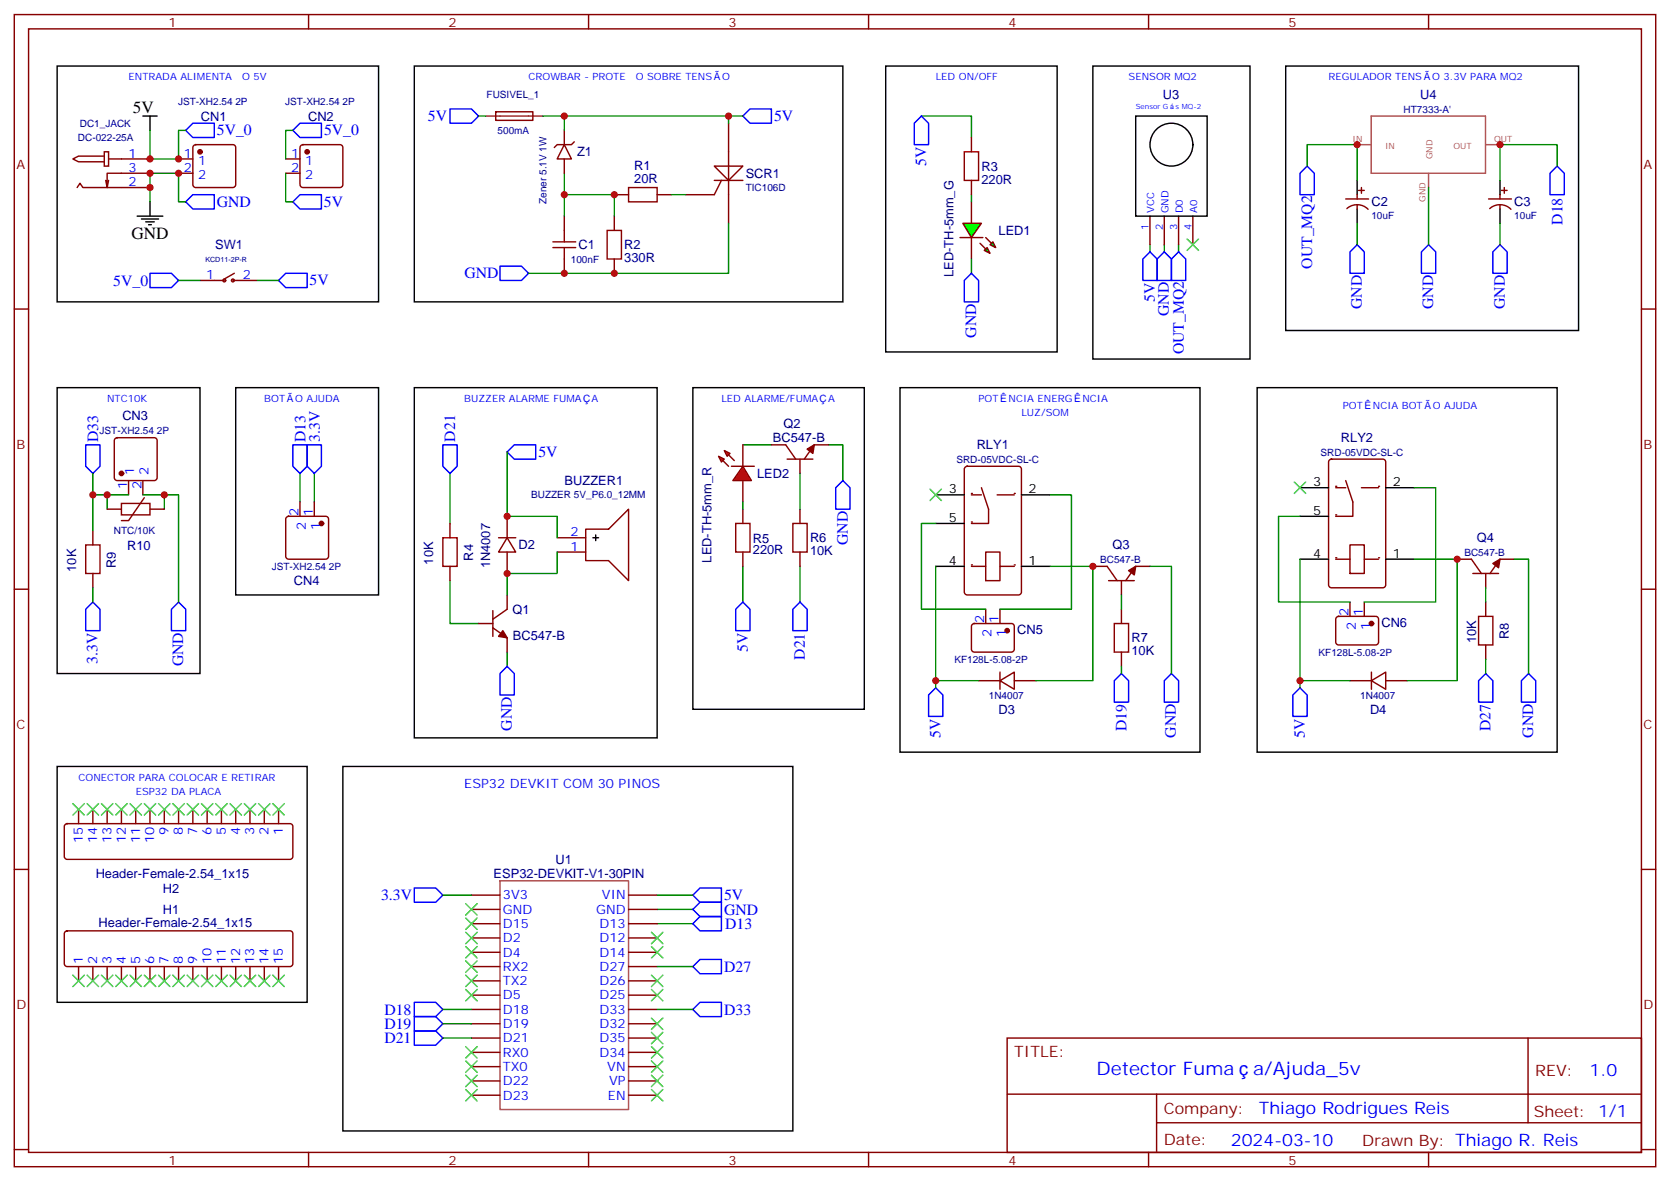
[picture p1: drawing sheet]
<svg xmlns="http://www.w3.org/2000/svg" width="412mm" height="291mm" viewBox="0 0 412 291" stroke-linecap="round" stroke-linejoin="round" font-family="sans-serif">
<g fill="none" stroke="#870000" stroke-width=".35">
<path d="M3.5 3.6h405.4v284.3h-405.4zM7.1 7.1h398.2v277.3h-398.2zM76.2 3.6v3.5M145.3 3.6v3.5M214.5 3.6v3.5M283.6 3.6v3.5M352.8 3.6v3.5M44.1 39.2h3.5M47.9 35.9l.4-.2h9.2a.71 .71 0 0 1 .7 .7v9.2a.76 .76 0 0 1-.7 .7h-9.2a.76 .76 0 0 1-.7-.7v-9.2zM44.1 42.8h3.5M3.5 76.3h3.6M405.3 76.3h3.6"/>
<path d="M190.5 109.8h3.5l2.5 3.5M194.4 113.3h6.3M197.6 113.3v3.5M204.6 109.8h-3.5l-2.5 3.5M197.6 125.7v3.5M197.6 136.2v3.6M3.5 145.4h3.6M405.3 145.4h3.6M3.5 214.6h3.6M405.3 214.6h3.6M248.7 256.2h156.6v28.2h-156.6zM377.3 256.2v20.9"/>
<path d="M248.7 270h156.5M285.6 277.1h119.6M285.6 270v14.1M3.5 283.7h3.6M76.2 284.4v3.5M145.3 284.4v3.5M214.5 284.4v3.5M283.6 284.4v3.5M352.8 284.4v3.5M405.3 283.7h3.6"/>
</g>
<path d="M333.4 62.2l1.7-1.8 1.8 1.8v5.3h-3.5zM208.1 118.6l1.8 1.8v5.3h-3.5v-5.3zM183.4 148.6l1.8 1.8v5.2h-3.5v-5.2zM197.6 148.6l1.7 1.8v5.2h-3.5v-5.2zM321 169.8l1.8 1.7v5.3h-3.5v-5.3z" fill="none" stroke="#00f" stroke-width=".35"/>
<g fill="#870000" stroke="#870000" stroke-width=".35">
<path d="M199.3 110.8l1.8-1-.4 2.1z"/>
<circle cx="49.4" cy="37.5" r=".53"/>
</g>
<path d="M84.7 189.2h111.1v89.9h-111.1z" fill="none" stroke="#000" stroke-width=".35"/>
<path d="M183.4 109.8h7.1M204.6 109.8h3.5v8.8M183.4 139.8v8.8M197.6 139.8v8.8" fill="none" stroke="#008700" stroke-width=".35"/>
<path d="M195.8 129.2h3.5v7h-3.5z" fill="none" stroke="#a10000" stroke-width=".35"/>
<g fill="#f00" stroke="#870000" stroke-width=".35">
<path d="M183.4 115.1l2.2 3.5h-4.6z"/>
<path d="M180.6 115.1h5.7z"/>
</g>
<g fill="#870000" stroke="#870000" stroke-width=".35">
<path d="M178.5 113.7l1.4 1.4z"/>
<path d="M179.9 112.3l1.4 1.4z"/>
</g>
<g fill="#f00" stroke="#870000" stroke-width=".35">
<path d="M177.4 112.6l1.5 .7-.7 .7z"/>
<path d="M178.9 111.2l1.4 .7-.7 .7z"/>
</g>
<path d="M239.9 49.8v5.3M239.9 58.6v5.3M183.4 109.8v5.3M183.4 118.6v5.3M183.4 125.7v3.5M183.4 136.2v3.6" fill="none" stroke="#870000" stroke-width=".35"/>
<path d="M181.7 129.2h3.5v7h-3.5z" fill="none" stroke="#a10000" stroke-width=".35"/>
<path d="M183.4 123.9v1.8" fill="none" stroke="#008700" stroke-width=".35"/>
<path d="M171.1 95.7h42.3v79.3h-42.3z" fill="none" stroke="#000" stroke-width=".35"/>
<g fill="#0f0" stroke="#870000" stroke-width=".35">
<path d="M243.1 61.8l.7-.7 .7 1.4z"/>
<path d="M244.5 60.4l.7-.7 .7 1.4z"/>
</g>
<g fill="#870000" stroke="#870000" stroke-width=".35">
<path d="M242 60l1.4 1.5z"/>
<path d="M243.4 58.6l1.4 1.4z"/>
</g>
<path d="M237.1 58.6h5.6z" fill="#f00" stroke="#870000" stroke-width=".35"/>
<path d="M237.8 55.1h4.6l-2.5 3.5z" fill="#0f0" stroke="#870000" stroke-width=".35"/>
<g fill="none" stroke="#00f" stroke-width=".35">
<path d="M225.8 30.4l1.7-1.8 1.8 1.8v5.3h-3.5zM322.8 41l1.8 1.8v5.2h-3.6v-5.2zM384.5 41l1.8 1.8v5.2h-3.5v-5.2zM239.9 67.5l1.8 1.7v5.3h-3.6v-5.3zM284 62.2l1.8 1.7v5.3h-3.6v-5.3zM287.5 62.2l1.8 1.7v5.3h-3.5v-5.3zM291 62.2l1.8 1.7v5.3h-3.5v-5.3zM351 62.2l1.8-1.8 1.7 1.8v5.3h-3.5zM370.4 60.4l1.8 1.8v5.3h-3.5v-5.3zM72.3 109.8h3.5v5.3l-1.7 1.7-1.8-1.7zM75.8 109.8h3.6v5.3l-1.8 1.7-1.8-1.7zM109.4 109.8h3.5v5.3l-1.8 1.7-1.7-1.7z"/>
<path d="M125.2 111.5l1.8-1.7h5.3v3.5h-5.3zM125.2 164.5l1.8 1.7v5.3h-3.5v-5.3zM275.2 168l1.7-1.8 1.8 1.8v5.3h-3.5zM287.5 168l1.8-1.8 1.7 1.8v5.3h-3.5zM365.1 168l1.8-1.8 1.8 1.8v5.3h-3.6zM377.5 166.2l1.7 1.8v5.3h-3.5v-5.3zM102.3 219.1h5.3l1.8 1.8-1.8 1.8h-5.3zM171.1 238.5l1.8-1.7h5.3v3.5h-5.3zM171.1 228l1.8-1.8h5.3v3.5h-5.3zM171.1 224.4l1.8-1.7h5.3v3.5h-5.3zM171.1 220.9l1.8-1.8h5.3v3.6h-5.3zM102.3 250.9h5.3l1.8 1.8-1.8 1.7h-5.3z"/>
<path d="M102.3 254.4h5.3l1.8 1.8-1.8 1.8h-5.3zM102.3 247.4h5.3l1.8 1.7-1.8 1.8h-5.3z"/>
</g>
<g fill="none" stroke="#870000" stroke-width=".35">
<path d="M25.8 37.5h1v3.5h-1zM25.8 38.5h-6.4l-1.4 .7 1.4 .7h6.4M26.8 39.2h10.2M239.9 33.9v3.6M19 46.3l.8-1.1 .7 1.1h16.5M26.8 44.5l-.3 1.8M37 42.8h-10.5v3.5l-.4-1.8M239.9 44.5v3.5M284 53.3v7.1M287.5 53.3v7.1M291 53.3v7.1M294.6 53.3v7.1"/>
<path d="M332.3 49.1h5.7M332.6 51.5a3.8 3.8 0 0 1 5.2 .2M335.1 48v1.1M335.1 50.5v1.1M335.5 47h1.4M336.2 46.3v1.4M49.4 69.2h6M57.5 69.2h6M57.9 67.5l-2.5 1.4M238.4 115.3l.4-.2h12.7a.71 .71 0 0 1 .7 .7v30.3a.76 .76 0 0 1-.7 .7h-12.7a.76 .76 0 0 1-.7-.7v-30.3zM70.8 127.6l.5-.2h9.1a.71 .71 0 0 1 .7 .7v9.2a.76 .76 0 0 1-.7 .7h-9.1a.76 .76 0 0 1-.7-.7v-9.2zM74.1 123.9v3.5"/>
<path d="M77.6 123.9v3.5M111.1 129.2v3.5M111.1 139.8v3.5M123.1 132.7h4.3M125.2 132.7l2.2 3.5h-4.3zM125.2 127.4v5.3M125.2 136.2v5.3M137.6 132.7h7M137.6 136.2h7M144.6 130.6h5.7l4.9-4.9v17.6l-4.9-4.9h-5.7zM239.9 139.8h3.5M243.4 136.2h3.5v7.1h-3.5z"/>
<path d="M246.9 139.8h3.6M269.9 139.8h3.5l2.5 3.5M284 139.8h-3.5l-2.5 3.5M359.8 138h3.6l2.4 3.5M373.9 138h-3.5l-2.5 3.5M118.2 153.9h3.5M121.7 154.9l3.5 2.5v3.5M121.7 150.7v6.4M125.2 146.8v3.6l-3.5 2.4M273.8 143.3h6.3M276.9 143.3v3.5M276.9 150.4v3.5"/>
<path d="M363.7 141.5h6.4M366.9 141.5v3.6M366.9 148.6v3.5M366.9 159.2v3.5M241.7 168h5.2M246.9 168l3.6-2.1v4.2zM246.9 165.9v4.2M250.5 168h5.3M276.9 160.9v3.6M333.4 168h5.3M338.7 168l3.5-2.1v4.2zM338.7 165.9v4.2"/>
<path d="M342.2 168h5.3M19.4 199.7v3.6M22.9 199.7v3.6M26.5 199.7v3.6M30 199.7v3.6M33.5 199.7v3.6M37 199.7v3.6M40.6 199.7v3.6M44.1 199.7v3.6M47.6 199.7v3.6M51.2 199.7v3.6M54.7 199.7v3.6"/>
<path d="M58.2 199.7v3.6M61.7 199.7v3.6M65.3 199.7v3.6M68.8 199.7v3.6M16.1 203.5l.5-.2h55a.71 .71 0 0 1 .7 .7v7.4a.76 .76 0 0 1-.7 .7h-55a.76 .76 0 0 1-.7-.7v-7.4zM16.1 229.9l.5-.2h55a.71 .71 0 0 1 .7 .7v7.4a.76 .76 0 0 1-.7 .7h-55a.76 .76 0 0 1-.7-.7v-7.4zM19.4 238.5v3.6M22.9 238.5v3.6M26.5 238.5v3.6M30 238.5v3.6M33.5 238.5v3.6M37 238.5v3.6"/>
<path d="M40.6 238.5v3.6M44.1 238.5v3.6M47.6 238.5v3.6M51.2 238.5v3.6M54.7 238.5v3.6M58.2 238.5v3.6M61.7 238.5v3.6M65.3 238.5v3.6M68.8 238.5v3.6M116.4 220.9h7.1M116.4 224.4h7.1M116.4 228h7.1"/>
<path d="M116.4 231.5h7.1M116.4 235h7.1M116.4 238.5h7.1M155.2 220.9h7.1M155.2 224.4h7.1M155.2 228h7.1M155.2 231.5h7.1M155.2 235h7.1M155.2 238.5h7.1M116.4 242.1h7.1M116.4 245.6h7.1M116.4 249.1h7.1"/>
<path d="M116.4 252.7h7.1M116.4 256.2h7.1M116.4 259.7h7.1M155.2 242.1h7.1M155.2 245.6h7.1M155.2 249.1h7.1M155.2 252.7h7.1M155.2 256.2h7.1M155.2 259.7h7.1M116.4 263.2h7.1M116.4 266.8h7.1M116.4 270.3h7.1"/>
<path d="M155.2 263.2h7.1M155.2 266.8h7.1M155.2 270.3h7.1"/>
<circle cx="55.4" cy="69.2" r=".35"/>
<circle cx="57.5" cy="69.2" r=".35"/>
</g>
<g fill="#870000" stroke="#870000" stroke-width=".35">
<path d="M368.7 139.1l1.7-1.1-.3 2.1z"/>
<path d="M278.7 140.8l1.8-1-.4 2.1z"/>
<path d="M124.2 155.6l1 1.8-2.1-.3z"/>
<circle cx="79.4" cy="129.2" r=".53"/>
</g>
<path d="M238.1 37.5h3.6v7h-3.6zM109.4 132.7h3.5v7.1h-3.5zM275.2 153.9h3.5v7h-3.5zM365.1 152.1h3.6v7.1h-3.6z" fill="none" stroke="#a10000" stroke-width=".35"/>
<g fill="none" stroke="#008700" stroke-width=".35">
<path d="M227.5 28.6h12.4v5.3M239.9 48v1.8M239.9 63.9v3.6M284 60.4v1.8M287.5 60.4v1.8M291 60.4v1.8M74.1 116.8v7.1M77.6 116.8v7.1M111.1 116.8v12.4M111.1 143.3v10.6h7.1M366.9 145.1v3.5M125.2 160.9v3.6"/>
<path d="M366.9 162.7v3.5M109.4 220.9h7M162.3 228h8.8M162.3 224.4h8.8"/>
</g>
<g fill="none" stroke="#000" stroke-width=".35">
<path d="M218.7 16.3h42.4v70.6h-42.4zM269.9 16.3h38.8v72.3h-38.8zM317.5 16.3h72.3v65.3h-72.3zM35.3 28.6h3.5M37 28.6v3.6M280.5 28.6h17.6v24.7h-17.6zM33.9 53.3h6.3M34.9 54h4.3M36 54.8h2.1M36.7 55.5h.7M37 49.8v3.5M335.1 44.5v3.5"/>
<path d="M335.1 51.6v3.5M58.2 95.7h35.3v51.1h-35.3zM102.3 95.7h60v86.4h-60zM222.2 95.7h74.1v89.9h-74.1zM310.4 95.7h74.1v89.9h-74.1zM146.4 132.7h1.4M147.1 132v1.4M231.1 139.8h7M231.1 122.1h7M231.1 129.2h7M252.2 139.8h7.1M252.2 122.1h7.1"/>
<path d="M14.1 189.2h61.7v58.2h-61.7z"/>
<circle cx="289.3" cy="35.7" r="5.3"/>
</g>
<path d="M123.5 217.4h31.7v56.4h-31.7z" fill="none" stroke="#a64a4a" stroke-width=".35"/>
<g fill="#870000">
<circle cx="239.9" cy="139.4" r=".18"/>
<circle cx="250.5" cy="139.4" r=".18"/>
</g>
<path d="M239.9 122.1h2.5M242.4 120.4l1.7 5.3v3.5h-4.2M246.2 122.1h4.3" fill="none" stroke="#870000" stroke-width=".35"/>
<g fill="#870000">
<circle cx="250.5" cy="121.8" r=".18"/>
<circle cx="239.9" cy="128.8" r=".18"/>
<circle cx="239.9" cy="121.8" r=".18"/>
</g>
<path d="M328.3 113.5l.5-.2h12.7a.71 .71 0 0 1 .7 .7v30.4a.76 .76 0 0 1-.7 .7h-12.7a.76 .76 0 0 1-.7-.7v-30.4zM329.8 138h3.6M333.4 134.5h3.5v7h-3.5zM336.9 138h3.5" fill="none" stroke="#870000" stroke-width=".35"/>
<path d="M321 138h7.1M321 120.4h7.1M321 127.4h7.1M342.2 138h7M342.2 120.4h7" fill="none" stroke="#000" stroke-width=".35"/>
<g fill="#870000">
<circle cx="329.8" cy="137.7" r=".18"/>
<circle cx="340.4" cy="137.7" r=".18"/>
</g>
<path d="M332.3 118.6l1.8 5.3v3.5h-4.3M329.8 120.4h2.5M336.2 120.4h4.2" fill="none" stroke="#870000" stroke-width=".35"/>
<g fill="#870000">
<circle cx="340.4" cy="120" r=".18"/>
<circle cx="329.8" cy="127.1" r=".18"/>
<circle cx="329.8" cy="120" r=".18"/>
</g>
<g fill="none" stroke="#3c3" stroke-width=".35">
<path d="M293.2 59l2.8 2.8M296 59l-2.8 2.8M18 198.3l2.8 2.9M20.8 198.3l-2.8 2.9M21.5 198.3l2.8 2.9M24.3 198.3l-2.8 2.9M25 198.3l2.9 2.9M27.9 198.3l-2.9 2.9M28.6 198.3l2.8 2.9M31.4 198.3l-2.8 2.9M32.1 198.3l2.8 2.9M34.9 198.3l-2.8 2.9"/>
<path d="M35.6 198.3l2.9 2.9M38.5 198.3l-2.9 2.9M39.2 198.3l2.8 2.9M42 198.3l-2.8 2.9M42.7 198.3l2.8 2.9M45.5 198.3l-2.8 2.9M46.2 198.3l2.8 2.9M49 198.3l-2.8 2.9M49.7 198.3l2.9 2.9M52.6 198.3l-2.9 2.9M53.3 198.3l2.8 2.9M56.1 198.3l-2.8 2.9"/>
<path d="M56.8 198.3l2.8 2.9M59.6 198.3l-2.8 2.9M60.3 198.3l2.8 2.9M63.1 198.3l-2.8 2.9M63.9 198.3l2.8 2.9M66.7 198.3l-2.8 2.9M67.4 198.3l2.8 2.9M70.2 198.3l-2.8 2.9M115 223l2.8 2.8M115 237.1l2.8 2.9M117.8 223l-2.8 2.8M117.8 237.1l-2.8 2.9"/>
<path d="M18 240.7l2.8 2.8M20.8 240.7l-2.8 2.8M21.5 240.7l2.8 2.8M24.3 240.7l-2.8 2.8M25 240.7l2.9 2.8M27.9 240.7l-2.9 2.8M28.6 240.7l2.8 2.8M31.4 240.7l-2.8 2.8M32.1 240.7l2.8 2.8M34.9 240.7l-2.8 2.8M35.6 240.7l2.9 2.8M38.5 240.7l-2.9 2.8"/>
<path d="M39.2 240.7l2.8 2.8M42 240.7l-2.8 2.8M42.7 240.7l2.8 2.8M45.5 240.7l-2.8 2.8M46.2 240.7l2.8 2.8M49 240.7l-2.8 2.8M49.7 240.7l2.9 2.8M52.6 240.7l-2.9 2.8M53.3 240.7l2.8 2.8M56.1 240.7l-2.8 2.8M56.8 240.7l2.8 2.8M59.6 240.7l-2.8 2.8"/>
<path d="M60.3 240.7l2.8 2.8M63.1 240.7l-2.8 2.8M63.9 240.7l2.8 2.8M66.7 240.7l-2.8 2.8M67.4 240.7l2.8 2.8M70.2 240.7l-2.8 2.8M115 240.7l2.8 2.8M115 258.3l2.8 2.8M117.8 240.7l-2.8 2.8M117.8 258.3l-2.8 2.8M160.9 258.3l2.8 2.8M160.9 254.8l2.8 2.8"/>
<path d="M160.9 251.2l2.8 2.9M160.9 244.2l2.8 2.8M163.7 258.3l-2.8 2.8M163.7 254.8l-2.8 2.8M163.7 251.2l-2.8 2.9M163.7 244.2l-2.8 2.8M115 261.8l2.8 2.9M115 265.4l2.8 2.8M115 268.9l2.8 2.8M117.8 261.8l-2.8 2.9M117.8 265.4l-2.8 2.8M117.8 268.9l-2.8 2.8"/>
<path d="M160.9 268.9l2.8 2.8M160.9 265.4l2.8 2.8M160.9 261.8l2.8 2.9M163.7 268.9l-2.8 2.8M163.7 265.4l-2.8 2.8M163.7 261.8l-2.8 2.9"/>
</g>
<path d="M139.3 48h12.4v5.3M139.3 42.8v10.5M197.6 116.8v8.9M231.1 129.2h-3.6v21.2h15.9M373.9 138h3.6v28.2" fill="none" stroke="#008700" stroke-width=".35"/>
<g fill="none" stroke="#870000" stroke-width=".35">
<path d="M122.4 27.6h9.2v2.1h-9.2zM139.3 53.3v3.6M151.7 48h3.5M151.7 53.3v3.6M162.3 48h3.5M139.3 63.9v3.6M151.7 63.9v3.6M240.1 154.1l.5-.2h9.2a.71 .71 0 0 1 .7 .7v5.6a.76 .76 0 0 1-.7 .7h-9.2a.76 .76 0 0 1-.7-.7v-5.6zM243.4 150.4v3.5M246.9 150.4v3.5M330.1 152.3l.5-.2h9.1a.71 .71 0 0 1 .7 .7v5.7a.76 .76 0 0 1-.7 .7h-9.1a.76 .76 0 0 1-.8-.7v-5.7zM333.4 148.6v3.5"/>
<path d="M336.9 148.6v3.5"/>
</g>
<g fill="#870000" stroke="#870000" stroke-width=".35">
<circle cx="248.7" cy="155.6" r=".53"/>
<circle cx="338.7" cy="153.9" r=".53"/>
</g>
<path d="M119.9 28.6h14.2" fill="none" stroke="#8c2424" stroke-width=".35"/>
<path d="M136.5 59.7h5.7M139.3 56.9v2.8M149.9 56.9h3.6v7h-3.6zM155.2 46.3h7.1v3.5h-7.1zM136.5 61.1h5.7M139.3 61.1v2.8" fill="none" stroke="#a10000" stroke-width=".35"/>
<path d="M111.1 26.9h5.3l1.8 1.7-1.8 1.8h-5.3zM185.2 26.9h5.3v3.5h-5.3l-1.8-1.8zM123.5 65.7h5.3l1.7 1.8-1.7 1.7h-5.3zM21.2 109.8h3.5v5.3l-1.8 1.7-1.7-1.7zM22.9 148.6l1.8 1.8v5.2h-3.5v-5.2zM231.1 169.8l1.7 1.7v5.3h-3.5v-5.3z" fill="none" stroke="#00f" stroke-width=".35"/>
<path d="M102.3 16.3h105.8v58.2h-105.8zM14.1 95.7h35.3v70.5h-35.3z" fill="none" stroke="#000" stroke-width=".35"/>
<path d="M176.4 41h7l-3.5 3.5z" fill="#fff" stroke="#870000" stroke-width=".35"/>
<path d="M179.9 30.4v24.7M176.4 44.5h7M178.2 44.5l-1.8 3.5h-7.1" fill="none" stroke="#870000" stroke-width=".35"/>
<path d="M179.9 28.6v1.8M165.8 48h3.5M179.9 55.1v12.4h-49.4" fill="none" stroke="#008700" stroke-width=".35"/>
<path d="M139.3 35.7l1.8 3.5h-3.5z" fill="#fff" stroke="#870000" stroke-width=".35"/>
<g fill="none" stroke="#870000" stroke-width=".35">
<path d="M70.6 39.2h3.5M74.3 35.9l.5-.2h9.2a.71 .71 0 0 1 .7 .7v9.2a.76 .76 0 0 1-.7 .7h-9.2a.76 .76 0 0 1-.7-.7v-9.2zM139.3 32.2v3.5M139.3 39.2v3.6M141.8 35l-.7 .7h-3.5l-.7 .7M70.6 42.8h3.5M367.6 49.1h5.6M367.9 51.5a3.8 3.8 0 0 1 5.2 .2M370.4 48v1.1M370.4 50.5v1.1M370.8 47h1.4M371.5 46.3v1.4"/>
<path d="M28.5 108.2l.4-.2h9.2a.71 .71 0 0 1 .7 .7v9.2a.76 .76 0 0 1-.7 .7h-9.2a.76 .76 0 0 1-.7-.7v-9.2zM31.7 118.6v3.5M35.3 118.6v3.5M22.9 131v3.5M26.5 125.7h3.5M30 124.2h7v2.9h-7zM35.6 122.8l-3.9 5.7h-1.7M37 125.7h3.6M22.9 141.5v3.6"/>
</g>
<g fill="none" stroke="#008700" stroke-width=".35">
<path d="M37 32.2v7h7.1v-7h1.8M72.3 32.2h-1.7v7M118.2 28.6h1.7M134.1 28.6h49.3M139.3 28.6v3.6M37 49.8v-7h7.1v7h1.8M70.6 42.8v7h1.7M322.8 41v-5.3h12.3v8.8M335.1 55.1v5.3M352.8 46.3v14.1M370.4 55.1v5.3M384.5 41v-5.3h-14.1v8.8"/>
<path d="M44.1 69.2h5.3M63.5 69.2h5.3M22.9 116.8v5.3M125.2 111.5v15.9h12.4v5.3M26.5 122.1h-3.6v8.9M31.7 122.1h-5.2v3.6M35.3 122.1h5.3v3.6M40.6 122.1h3.5v26.5M137.6 136.2v5.3h-12.4v5.3M231.1 139.8v30M259.3 122.1h5.3v28.3h-17.7M259.3 139.8h10.6v28.2h-14.1"/>
<path d="M284 139.8h5.3v26.4M321 127.4h-5.3v21.2h17.7M321 138v31.8M349.2 120.4h5.3v28.2h-17.6M349.2 138h10.6v30h-12.3M22.9 145.1v3.5M276.9 146.8v3.6M231.1 168h10.6M276.9 164.5v1.7M321 168h12.4M162.3 238.5h8.8M162.3 220.9h8.8"/>
<path d="M109.4 249.1h7M109.4 252.7h7M109.4 256.2h7M162.3 249.1h8.8"/>
</g>
<g fill="none" stroke="#3c3" stroke-width=".35">
<path d="M319.6 119l2.8 2.8M322.4 119l-2.8 2.8M229.7 120.7l2.8 2.8M232.5 120.7l-2.8 2.8M115 230.1l2.8 2.8M115 226.6l2.8 2.8M115 233.6l2.8 2.8M117.8 230.1l-2.8 2.8M117.8 226.6l-2.8 2.8M117.8 233.6l-2.8 2.8M160.9 230.1l2.8 2.8M160.9 233.6l2.8 2.8"/>
<path d="M163.7 230.1l-2.8 2.8M163.7 233.6l-2.8 2.8M115 244.2l2.8 2.8M117.8 244.2l-2.8 2.8M160.9 240.7l2.8 2.8M163.7 240.7l-2.8 2.8"/>
</g>
<path d="M14.1 16.3h79.4v58.2h-79.4zM370.4 44.5v3.5M370.4 51.6v3.5" fill="none" stroke="#000" stroke-width=".35"/>
<path d="M335.1 35.7h3.5M338.6 28.6h28.2v14.2h-28.2zM366.9 35.7h3.5M352.8 42.8v3.5" fill="none" stroke="#a64a4a" stroke-width=".35"/>
<g fill="#870000" stroke="#870000" stroke-width=".35">
<circle cx="75.8" cy="37.5" r=".53"/>
<circle cx="30" cy="116.8" r=".53"/>
</g>
<path d="M47.6 30.4h5.3v3.5h-5.3l-1.7-1.7zM74.1 30.4h5.3v3.5h-5.3l-1.8-1.7zM47.6 48h5.3v3.6h-5.3l-1.7-1.8zM74.1 48h5.3v3.6h-5.3l-1.8-1.8zM37 67.5h5.3l1.8 1.7-1.8 1.8h-5.3zM68.8 69.2l1.8-1.7h5.2v3.5h-5.2zM44.1 148.6l1.8 1.8v5.2h-3.6v-5.2zM172.9 247.4h5.3v3.5h-5.3l-1.8-1.8z" fill="none" stroke="#00f" stroke-width=".35"/>
<path d="M21.2 134.5h3.5v7h-3.5z" fill="none" stroke="#a10000" stroke-width=".35"/>
<g fill="#c00">
<circle cx="139.3" cy="48" r=".88"/>
<circle cx="151.7" cy="48" r=".88"/>
<circle cx="139.3" cy="67.5" r=".88"/>
<circle cx="151.7" cy="67.5" r=".88"/>
<circle cx="125.2" cy="141.5" r=".88"/>
<circle cx="125.2" cy="127.4" r=".88"/>
<circle cx="335.1" cy="35.7" r=".88"/>
<circle cx="370.4" cy="35.7" r=".88"/>
<circle cx="26.5" cy="122.1" r=".88"/>
<circle cx="22.9" cy="122.1" r=".88"/>
<circle cx="40.6" cy="122.1" r=".88"/>
<circle cx="179.9" cy="28.6" r=".88"/>
<circle cx="139.3" cy="28.6" r=".88"/>
<circle cx="37" cy="46.3" r=".88"/>
<circle cx="37" cy="39.2" r=".88"/>
<circle cx="37" cy="42.8" r=".88"/>
<circle cx="44.1" cy="39.2" r=".88"/>
<circle cx="44.1" cy="42.8" r=".88"/>
<circle cx="231.1" cy="168" r=".88"/>
<circle cx="269.9" cy="139.8" r=".88"/>
<circle cx="321" cy="168" r=".88"/>
<circle cx="359.8" cy="138" r=".88"/>
</g>
<g font-size="4.6" fill="#00f">
<text x="270.8" y="265.2">Detector Fuma</text>
<text x="309.5" y="265.2">a/Ajuda_5v</text>
</g>
<g font-size="4.2">
<text x="32.8" y="27.9">5V</text>
<text x="32.5" y="59">GND</text>
</g>
<g font-size="4.2" fill="#00f">
<text x="392.5" y="265.4">1.0</text>
<text x="310.9" y="275">Thiago Rodrigues Reis</text>
<text x="304" y="282.8">2024-03-10</text>
</g>
<g font-size="3.9" fill="#00f">
<text x="105.7" y="29.9">5V</text>
<text x="191.2" y="30">5V</text>
<text x="53.6" y="33.4">5V_0</text>
<text x="80" y="33.4">5V_0</text>
<text x="228.8" y="41" transform="rotate(-90 228.8 41)">5V</text>
<text x="53.6" y="51.1">GND</text>
<text x="80" y="51">5V</text>
<text x="385.8" y="55.5" transform="rotate(-90 385.8 55.5)">D18</text>
<text x="28" y="70.5">5V_0</text>
<text x="76.5" y="70.4">5V</text>
<text x="114.7" y="68.6">GND</text>
<text x="324" y="66.3" transform="rotate(-90 324 66.3)">OUT_MQ2</text>
<text x="285.2" y="74.5" transform="rotate(-90 285.2 74.5)">5V</text>
<text x="336.3" y="76.3" transform="rotate(-90 336.3 76.3)">GND</text>
<text x="353.9" y="76.3" transform="rotate(-90 353.9 76.3)">GND</text>
<text x="371.6" y="76.3" transform="rotate(-90 371.6 76.3)">GND</text>
<text x="241.1" y="83.4" transform="rotate(-90 241.1 83.4)">GND</text>
<text x="288.7" y="78" transform="rotate(-90 288.7 78)">GND</text>
<text x="292.3" y="87.5" transform="rotate(-90 292.3 87.5)">OUT_MQ2</text>
<text x="24.3" y="109.1" transform="rotate(-90 24.3 109.1)">D33</text>
<text x="75.4" y="109.1" transform="rotate(-90 75.4 109.1)">D13</text>
<text x="79" y="109.1" transform="rotate(-90 79 109.1)">3.3V</text>
<text x="112.4" y="109" transform="rotate(-90 112.4 109)">D21</text>
<text x="132.9" y="112.9">5V</text>
<text x="209.3" y="134.5" transform="rotate(-90 209.3 134.5)">GND</text>
<text x="184.7" y="161" transform="rotate(-90 184.7 161)">5V</text>
<text x="24" y="163.9" transform="rotate(-90 24 163.9)">3.3V</text>
<text x="45.3" y="164.5" transform="rotate(-90 45.3 164.5)">GND</text>
<text x="198.7" y="162.8" transform="rotate(-90 198.7 162.8)">D21</text>
<text x="126.4" y="180.3" transform="rotate(-90 126.4 180.3)">GND</text>
<text x="232.3" y="182.1" transform="rotate(-90 232.3 182.1)">5V</text>
<text x="278.2" y="180.5" transform="rotate(-90 278.2 180.5)">D19</text>
<text x="290.4" y="182" transform="rotate(-90 290.4 182)">GND</text>
<text x="322.2" y="182.1" transform="rotate(-90 322.2 182.1)">5V</text>
<text x="368.1" y="180.5" transform="rotate(-90 368.1 180.5)">D27</text>
<text x="378.6" y="182.1" transform="rotate(-90 378.6 182.1)">GND</text>
<text x="94.1" y="222">3.3V</text>
<text x="178.8" y="225.7">GND</text>
<text x="178.8" y="222.2">5V</text>
<text x="179.1" y="229.3">D13</text>
<text x="178.9" y="239.9">D27</text>
<text x="94.9" y="250.4">D18</text>
<text x="178.9" y="250.4">D33</text>
<text x="94.9" y="253.9">D19</text>
<text x="94.9" y="257.4">D21</text>
</g>
<g font-size="3.9" fill="#800">
<text x="250.5" y="260.8">TITLE:</text>
<text x="379.1" y="265.4">REV:</text>
<text x="287.4" y="275">Company:</text>
<text x="378.7" y="275.6">Sheet: 1/1</text>
<text x="287.4" y="282.6">Date:</text>
<text x="336.4" y="282.7">Drawn By: Thiago R. Reis</text>
</g>
<g font-size="3.2" fill="#800">
<text x="41.6" y="6.6">1</text>
<text x="110.8" y="6.6">2</text>
<text x="179.9" y="6.6">3</text>
<text x="249.1" y="6.6">4</text>
<text x="318.2" y="6.6">5</text>
<text x="4.1" y="41.7">A</text>
<text x="405.9" y="41.7">A</text>
<text x="4.1" y="110.8">B</text>
<text x="405.9" y="110.8">B</text>
<text x="4.1" y="180">C</text>
<text x="405.9" y="180">C</text>
<text x="4.1" y="249.1">D</text>
<text x="405.9" y="249.1">D</text>
<text x="41.6" y="287.4">1</text>
<text x="110.8" y="287.4">2</text>
<text x="179.9" y="287.4">3</text>
<text x="249.1" y="287.4">4</text>
<text x="318.2" y="287.4">5</text>
</g>
<g font-size="3.2" fill="#000080">
<text x="49.6" y="29.8">CN1</text>
<text x="76.1" y="29.8">CN2</text>
<text x="287.2" y="24.4">U3</text>
<text x="350.7" y="24.5">U4</text>
<text x="142.5" y="38.6">Z1</text>
<text x="156.6" y="45.2">20R</text>
<text x="156.6" y="42">R1</text>
<text x="184.1" y="43.9">SCR1</text>
<text x="242.4" y="45.4">220R</text>
<text x="242.4" y="42.1">R3</text>
<text x="338.7" y="50.9">C2</text>
<text x="373.9" y="50.9">C3</text>
<text x="246.6" y="58">LED1</text>
<text x="53.1" y="61.5">SW1</text>
<text x="142.9" y="61.5">C1</text>
<text x="154.2" y="64.8">330R</text>
<text x="154.2" y="61.5">R2</text>
<text x="235.5" y="68.3" transform="rotate(-90 235.5 68.3)">LED-TH-5mm_G</text>
<text x="30.2" y="103.7">CN3</text>
<text x="193.5" y="105.6">Q2</text>
<text x="190.8" y="109.2">BC547-B</text>
<text x="241.2" y="110.8">RLY1</text>
<text x="331.1" y="109">RLY2</text>
<text x="139.4" y="119.8">BUZZER1</text>
<text x="187" y="118">LED2</text>
<text x="31.4" y="135.7">R10</text>
<text x="128.1" y="135.5">D2</text>
<text x="185.9" y="136.8">220R</text>
<text x="185.9" y="133.9">R5</text>
<text x="200" y="136.9">10K</text>
<text x="200" y="133.8">R6</text>
<text x="274.7" y="135.6">Q3</text>
<text x="364.7" y="133.8">Q4</text>
<text x="18.8" y="141.1" transform="rotate(-90 18.8 141.1)">10K</text>
<text x="28.6" y="140.2" transform="rotate(-90 28.6 140.2)">R9</text>
<text x="107" y="139.3" transform="rotate(-90 107 139.3)">10K</text>
<text x="116.8" y="138.4" transform="rotate(-90 116.8 138.4)">R4</text>
<text x="121" y="140.2" transform="rotate(-90 121 140.2)">1N4007</text>
<text x="175.7" y="138.8" transform="rotate(-90 175.7 138.8)">LED-TH-5mm_R</text>
<text x="72.6" y="144.4">CN4</text>
<text x="126.6" y="151.5">Q1</text>
<text x="341.1" y="154.7">CN6</text>
<text x="126.6" y="158">BC547-B</text>
<text x="251.2" y="156.4">CN5</text>
<text x="279.4" y="161.8">10K</text>
<text x="279.4" y="158.5">R7</text>
<text x="364.5" y="158.7" transform="rotate(-90 364.5 158.7)">10K</text>
<text x="372.6" y="157.8" transform="rotate(-90 372.6 157.8)">R8</text>
<text x="246.6" y="176.2">D3</text>
<text x="338.3" y="176.2">D4</text>
<text x="137.2" y="213.2">U1</text>
<text x="23.6" y="216.7">Header-Female-2.54_1x15</text>
<text x="40.2" y="220.3">H2</text>
<text x="121.9" y="216.8">ESP32-DEVKIT-V1-30PIN</text>
<text x="40.2" y="225.6">H1</text>
<text x="24.4" y="228.7">Header-Female-2.54_1x15</text>
</g>
<g font-size="3.2" fill="#00f">
<text x="31.7" y="38.9">1</text>
<text x="45.4" y="38.9">1</text>
<text x="48.9" y="40.6">1</text>
<text x="71.9" y="38.9">1</text>
<text x="75.4" y="40.6">1</text>
<text x="31.7" y="42.4">3</text>
<text x="31.7" y="45.9">2</text>
<text x="45.4" y="42.4">2</text>
<text x="48.9" y="44.2">2</text>
<text x="71.9" y="42.4">2</text>
<text x="75.4" y="44.2">2</text>
<text x="50.9" y="68.9">1</text>
<text x="60" y="68.9">2</text>
<text x="33.2" y="117.3" transform="rotate(-90 33.2 117.3)">1</text>
<text x="36.7" y="117.3" transform="rotate(-90 36.7 117.3)">2</text>
<text x="31.4" y="120.8" transform="rotate(-90 31.4 120.8)">1</text>
<text x="34.9" y="120.8" transform="rotate(-90 34.9 120.8)">2</text>
<text x="73.7" y="127.2" transform="rotate(-90 73.7 127.2)">2</text>
<text x="75.5" y="130.7" transform="rotate(-90 75.5 130.7)">2</text>
<text x="77.3" y="127.2" transform="rotate(-90 77.3 127.2)">1</text>
<text x="79" y="130.7" transform="rotate(-90 79 130.7)">1</text>
<text x="140.9" y="135.9">1</text>
<text x="140.9" y="132.4">2</text>
<text x="243.1" y="153.7" transform="rotate(-90 243.1 153.7)">2</text>
<text x="246.6" y="153.7" transform="rotate(-90 246.6 153.7)">1</text>
<text x="333" y="151.9" transform="rotate(-90 333 151.9)">2</text>
<text x="334.8" y="155.4" transform="rotate(-90 334.8 155.4)">2</text>
<text x="336.5" y="151.9" transform="rotate(-90 336.5 151.9)">1</text>
<text x="338.3" y="155.4" transform="rotate(-90 338.3 155.4)">1</text>
<text x="244.8" y="157.2" transform="rotate(-90 244.8 157.2)">2</text>
<text x="248.4" y="157.2" transform="rotate(-90 248.4 157.2)">1</text>
<text x="114.7" y="194.5">ESP32 DEVKIT COM 30 PINOS</text>
<text x="20.5" y="208" transform="rotate(-90 20.5 208)">15</text>
<text x="24" y="208" transform="rotate(-90 24 208)">14</text>
<text x="27.5" y="208" transform="rotate(-90 27.5 208)">13</text>
<text x="31" y="208" transform="rotate(-90 31 208)">12</text>
<text x="34.6" y="208" transform="rotate(-90 34.6 208)">11</text>
<text x="38.1" y="208" transform="rotate(-90 38.1 208)">10</text>
<text x="41.6" y="206" transform="rotate(-90 41.6 206)">9</text>
<text x="45.2" y="206" transform="rotate(-90 45.2 206)">8</text>
<text x="48.7" y="206" transform="rotate(-90 48.7 206)">7</text>
<text x="52.2" y="206" transform="rotate(-90 52.2 206)">6</text>
<text x="55.7" y="206" transform="rotate(-90 55.7 206)">5</text>
<text x="59.3" y="206" transform="rotate(-90 59.3 206)">4</text>
<text x="62.8" y="206" transform="rotate(-90 62.8 206)">3</text>
<text x="66.3" y="206" transform="rotate(-90 66.3 206)">2</text>
<text x="69.8" y="206" transform="rotate(-90 69.8 206)">1</text>
<text x="124.2" y="222">3V3</text>
<text x="148.6" y="222">VIN</text>
<text x="124.2" y="225.5">GND</text>
<text x="147.2" y="225.5">GND</text>
<text x="124.2" y="229">D15</text>
<text x="124.2" y="232.6">D2</text>
<text x="148" y="229">D13</text>
<text x="148" y="232.6">D12</text>
<text x="20.5" y="237.8" transform="rotate(-90 20.5 237.8)">1</text>
<text x="24" y="237.8" transform="rotate(-90 24 237.8)">2</text>
<text x="27.5" y="237.8" transform="rotate(-90 27.5 237.8)">3</text>
<text x="31" y="237.8" transform="rotate(-90 31 237.8)">4</text>
<text x="34.6" y="237.8" transform="rotate(-90 34.6 237.8)">5</text>
<text x="38.1" y="237.8" transform="rotate(-90 38.1 237.8)">6</text>
<text x="41.6" y="237.8" transform="rotate(-90 41.6 237.8)">7</text>
<text x="45.2" y="237.8" transform="rotate(-90 45.2 237.8)">8</text>
<text x="48.7" y="237.8" transform="rotate(-90 48.7 237.8)">9</text>
<text x="52.2" y="237.8" transform="rotate(-90 52.2 237.8)">10</text>
<text x="55.7" y="237.8" transform="rotate(-90 55.7 237.8)">11</text>
<text x="59.3" y="237.8" transform="rotate(-90 59.3 237.8)">12</text>
<text x="62.8" y="237.8" transform="rotate(-90 62.8 237.8)">13</text>
<text x="66.3" y="237.8" transform="rotate(-90 66.3 237.8)">14</text>
<text x="69.8" y="237.8" transform="rotate(-90 69.8 237.8)">15</text>
<text x="124.2" y="236.1">D4</text>
<text x="124.2" y="239.6">RX2</text>
<text x="148" y="236.1">D14</text>
<text x="148" y="239.6">D27</text>
<text x="124.2" y="243.1">TX2</text>
<text x="148" y="243.1">D26</text>
<text x="124.2" y="246.7">D5</text>
<text x="124.2" y="250.2">D18</text>
<text x="148" y="246.7">D25</text>
<text x="148" y="250.2">D33</text>
<text x="124.2" y="253.7">D19</text>
<text x="124.2" y="257.2">D21</text>
<text x="148" y="253.7">D32</text>
<text x="148" y="257.2">D35</text>
<text x="124.2" y="260.8">RX0</text>
<text x="148" y="260.8">D34</text>
<text x="124.2" y="264.3">TX0</text>
<text x="124.2" y="267.8">D22</text>
<text x="150" y="264.3">VN</text>
<text x="150.4" y="267.8">VP</text>
<text x="124.2" y="271.4">D23</text>
<text x="150.1" y="271.4">EN</text>
</g>
<g font-size="3.2">
<text x="234.3" y="121.8">3</text>
<text x="254" y="121.8">2</text>
<text x="324.3" y="120">3</text>
<text x="344" y="120">2</text>
<text x="234.3" y="128.8">5</text>
<text x="324.3" y="127.1">5</text>
<text x="324.3" y="137.7">4</text>
<text x="344" y="137.7">1</text>
<text x="234.3" y="139.4">4</text>
<text x="254" y="139.4">1</text>
</g>
<g font-size="2.5" fill="#00f">
<text x="31.7" y="19.8">ENTRADA ALIMENTA</text>
<text x="59.8" y="19.8">O 5V</text>
<text x="130.5" y="19.8">CROWBAR - PROTE</text>
<text x="157" y="19.8">O SOBRE TENS</text>
<text x="178.4" y="19.8">O</text>
<text x="231.1" y="19.8">LED ON/OFF</text>
<text x="278.7" y="19.8">SENSOR MQ2</text>
<text x="328.1" y="19.8">REGULADOR TENS</text>
<text x="353.7" y="19.8">O 3.3V PARA MQ2</text>
<text x="285" y="52.6" transform="rotate(-90 285 52.6)">VCC</text>
<text x="288.6" y="52.6" transform="rotate(-90 288.6 52.6)">GND</text>
<text x="292.1" y="52.6" transform="rotate(-90 292.1 52.6)">D0</text>
<text x="295.6" y="52.6" transform="rotate(-90 295.6 52.6)">A0</text>
<text x="283.6" y="56.7" transform="rotate(-90 283.6 56.7)">1</text>
<text x="287.2" y="56.7" transform="rotate(-90 287.2 56.7)">2</text>
<text x="290.7" y="56.7" transform="rotate(-90 290.7 56.7)">3</text>
<text x="294.2" y="56.7" transform="rotate(-90 294.2 56.7)">4</text>
<text x="26.5" y="99.2">NTC10K</text>
<text x="65.3" y="99.2">BOT</text>
<text x="72.9" y="99.2">O AJUDA</text>
<text x="114.7" y="99.2">BUZZER ALARME FUMA</text>
<text x="146.1" y="99.2">A</text>
<text x="178.2" y="99.2">LED ALARME/FUMA</text>
<text x="204.5" y="99.2">A</text>
<text x="241.7" y="99.2">POT</text>
<text x="249.1" y="99.2">NCIA ENERG</text>
<text x="267.3" y="99.2">NCIA</text>
<text x="331.6" y="101">POT</text>
<text x="339" y="101">NCIA BOT</text>
<text x="353.8" y="101">O AJUDA</text>
<text x="252.2" y="102.7">LUZ/SOM</text>
<text x="19.4" y="192.7">CONECTOR PARA COLOCAR E RETIRAR</text>
<text x="33.5" y="196.2">ESP32 DA PLACA</text>
</g>
<g font-size="2.5" fill="#000080">
<text x="44" y="26">JST-XH2.54 2P</text>
<text x="70.5" y="26">JST-XH2.54 2P</text>
<text x="120.2" y="24.2">FUSIVEL_1</text>
<text x="346.6" y="27.8">HT7333-A'</text>
<text x="19.3" y="34.8">DC-022-25A</text>
<text x="19.7" y="31.3">DC1_JACK</text>
<text x="122.9" y="33.1">500mA</text>
<text x="184.1" y="47.1">TIC106D</text>
<text x="134.9" y="50.3" transform="rotate(-90 134.9 50.3)">Zener 5.1V 1W</text>
<text x="338.7" y="54.1">10uF</text>
<text x="373.9" y="54.1">10uF</text>
<text x="141" y="64.8">100nF</text>
<text x="24.6" y="107.1">JST-XH2.54 2P</text>
<text x="326.1" y="112.4">SRD-05VDC-SL-C</text>
<text x="236.2" y="114.2">SRD-05VDC-SL-C</text>
<text x="131.2" y="123">BUZZER 5V_P6.0_12MM</text>
<text x="28.1" y="131.9">NTC/10K</text>
<text x="361.6" y="137.1">BC547-B</text>
<text x="67.1" y="140.7">JST-XH2.54 2P</text>
<text x="271.7" y="138.9">BC547-B</text>
<text x="325.6" y="161.8">KF128L-5.08-2P</text>
<text x="235.7" y="163.6">KF128L-5.08-2P</text>
<text x="244.2" y="172.4">1N4007</text>
<text x="335.9" y="172.4">1N4007</text>
</g>
<g font-size="2.1" fill="#a54b4b">
<text x="334" y="35">IN</text>
<text x="369" y="35">OUT</text>
<text x="342" y="36.7">IN</text>
<text x="353.8" y="39.3" transform="rotate(-90 353.8 39.3)">GND</text>
<text x="358.9" y="36.7">OUT</text>
<text x="352" y="49.7" transform="rotate(-90 352 49.7)">GND</text>
</g>
<g font-size="1.8" fill="#00f">
<text x="280.5" y="26.9">Sensor G</text>
<text x="290.3" y="26.9">s MQ-2</text>
</g>
<text font-size="1.8" fill="#000080" x="50.7" y="64.6">KCD11-2P-R</text>
</svg>
